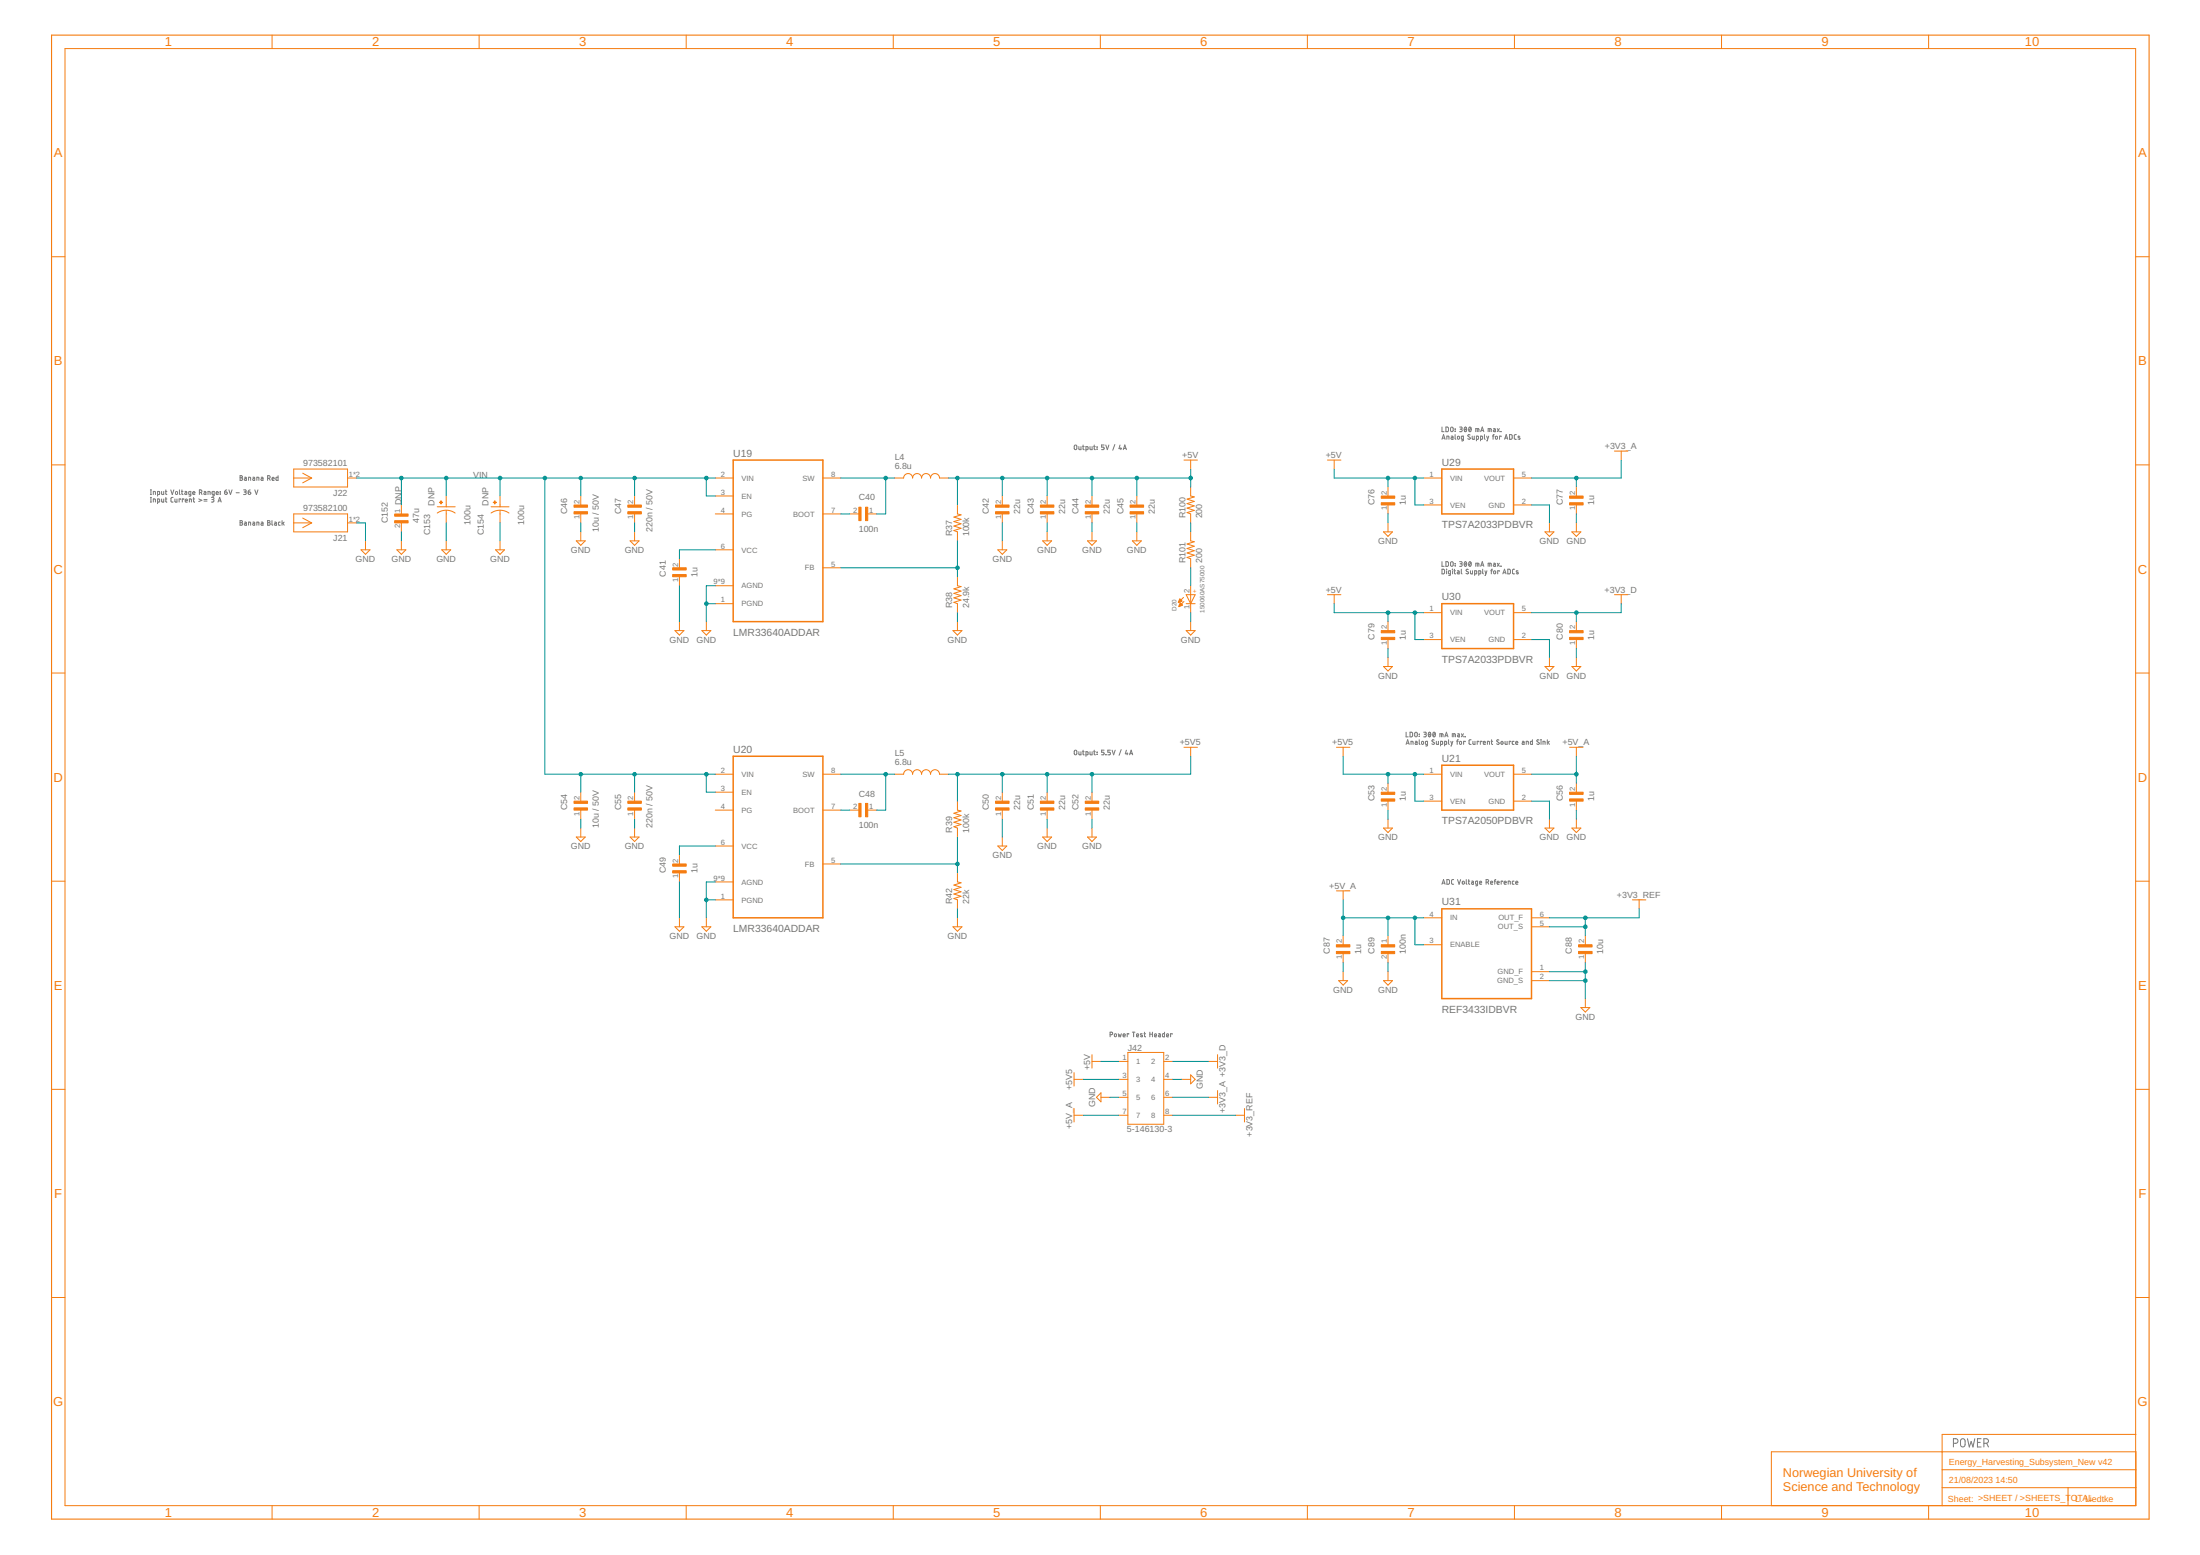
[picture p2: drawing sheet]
<svg xmlns="http://www.w3.org/2000/svg" width="841mm" height="594mm" viewBox="0 0 841 594" stroke-linecap="round" stroke-linejoin="round" font-family="sans-serif">
<g fill="none" stroke="#757575" stroke-width=".38">
<path d="M410.8 170.2h.7l.1 1.1a.5 .5 0 0 1-.4 .5 .5 .5 0 0 1-.5-.5zM412.4 170.6l.1 1 .2 .2h.5v-1.2M413.9 170.6h.5M414 170l.1 1.6 .3 .2M415.1 171.8l.8-.2-.1-1h-.7v1.8M416.7 170.6v.9l.3 .3h.5v-1.2M418.1 170.6h.6M418.3 170v1.5l.4 .3M419.4 170.8h.1M419.4 171.6h.1M422.1 170h-1v.8h.6a.49 .49 0 0 1 .4 .5 .49 .49 0 0 1-.4 .5h-.6M422.7 170l.6 1.8 .6-1.8"/>
<path d="M426.2 169.8l-.8 2.2M428.2 170l-.4 1.4h1M428.5 171v.8M429.4 171.8l.6-1.8 .6 1.8M429.6 171.3h.8M551.2 163.2v1.7h.8M551.2 167.8l.6-1.8 .6 1.8M551.4 167.4h.9M552.7 163.2h.7l.3 .3v.9l-.3 .5h-.7zM553.1 167.8v-1.2l.8 .2v1M554.8 166.6l.7 .3v.9h-.6l-.2-.5 .8-.2M554.8 163.2l.7 .3v.9a.5 .5 0 0 1-.5 .5 .5 .5 0 0 1-.5-.5z"/>
<path d="M556.2 163.9h.1M556.2 164.7h.1M556.3 166v1.5l.3 .3M557.3 166.8h.5l.1 .6a.39 .39 0 0 1-.4 .4 .39 .39 0 0 1-.4-.4zM558 163.2h.6a.4 .4 0 0 1 .4 .4 .4 .4 0 0 1-.4 .4h-.4M558.5 164a.49 .49 0 0 1 .5 .4 .49 .49 0 0 1-.5 .5h-.5M559.4 167.8l-.7-.2 .1-1h.6v1.5l-.7 .3M559.9 163.3l.2-.1a.9 .9 0 0 1 .6 .9 .9 .9 0 0 1-.6 .8l-.4-.9zM560.6 163.6l-.8 .9M561.7 163.3l.1-.1a.89 .89 0 0 1 .6 .9 .89 .89 0 0 1-.6 .8l-.4-.9zM562 166.2a.45 .45 0 0 0-.6-.1 .45 .45 0 0 0-.2 .6l.7 .4a.49 .49 0 0 1-.1 .7 .49 .49 0 0 1-.7-.2M562.3 163.6l-.8 .9"/>
<path d="M562.8 166.6v1l.3 .2h.5v-1.2M564.2 164.9v-1.2l1.1 .1 .1 1.1M564.4 167.8l.8-.2-.1-.9-.7-.1v1.8M564.7 163.7v1.2M566 167.8l.7-.2-.1-.9-.6-.1v1.8M566.1 164.9l.6-1.7 .5 1.7M566.2 164.5h.9M567.5 166v1.5l.3 .3M568.3 166.6l.4 1.2M568.9 164.9v-1.2l1.1 .1 .1 1.1M569.1 166.6l-.8 1.8M569.5 163.7v1.2"/>
<path d="M570.6 166.6h.6M571 163.7l.6 .3v.9h-.5l-.2-.5 .7-.1M571.2 166l-.4 .2v1.6M571.8 166.8h.5l.2 .6a.39 .39 0 0 1-.4 .4 .39 .39 0 0 1-.4-.4zM572.4 163.7l.8 1.2M573.2 163.7l-.8 1.2M573.8 164.8h.1M573.8 166.8v-.2h-.6v1.2M575.2 167.8l.6-1.8 .6 1.8M575.4 167.4h.8M577.1 166l.6 .1 .4 .3v1.1l-.4 .3h-.6zM579.7 166l-.6 .1-.2 .3v1.2l.8 .2"/>
<path d="M581 166.7l-.4-.1-.3 .4 .7 .4 .1 .3h-.8M57.5 188.9h.4M57.5 187.2h.4M57.5 191.8h.4M57.5 190h.4M57.7 187.2v1.7M57.7 190v1.8M58.6 188.9v-1.2l.8 .2v1M58.6 191.8v-1.2l.8 .2v1M60.2 188.9l.8-.1-.1-1-.7-.1v1.8M60.2 191.8l.8-.2-.1-.9-.7-.1v1.8M61.8 187.7v1.1l.3 .1h.5v-1.2"/>
<path d="M61.8 190.6v1l.3 .2h.5v-1.2M63.2 187.7h.6M63.2 190.6h.6M63.4 187.2v1.6l.4 .1M63.4 190v1.6l.4 .2M65.3 187.2l.6 1.7 .6-1.7M66.2 190l-.6 .1-.2 .3v1.2l.8 .2M66.9 190.6v1l.3 .2h.4v-1.2M68.6 187.2v1.6l.3 .1M69.1 190.8v-.2h-.6v1.2M69.4 187.7h.6M69.6 187.2v1.6l.4 .1"/>
<path d="M70.3 190.8v-.2h-.6v1.2M70.7 187.7l.7 .3v.9h-.6l-.1-.5 .7-.1M70.8 191.2h.8a.42 .42 0 0 0-.3-.5 .42 .42 0 0 0-.5 .3l.1 .7 .7 .1M72.4 191.8v-1.2l.7 .2 .1 1M72.9 188.9l-.7-.1 .1-1 .6-.1v1.5l-.1 .3h-.6M73.7 188.3h.8a.42 .42 0 0 0-.3-.5 .42 .42 0 0 0-.5 .4l.1 .6 .7 .1M73.8 190.6h.6M74 190v1.6l.4 .2M76 190.6l1.2 .5-1.2 .5M76.2 188.2h.5a.5 .5 0 0 0 .5-.5 .5 .5 0 0 0-.5-.5h-.5v1.7M76.8 188.2l.4 .7M78 191.4h1.1"/>
<path d="M78 190.8h1.1M78 187.7l.7 .3v.9h-.6l-.1-.5 .7-.1M79.5 188.9v-1.2l.8 .2v1M80.8 190h.6a.4 .4 0 0 1 .4 .4 .4 .4 0 0 1-.4 .4h-.4M81.3 190.8a.49 .49 0 0 1 .5 .5 .49 .49 0 0 1-.5 .5h-.5M81.9 188.9l-.8-.1 .2-1 .6-.1v1.5l-.2 .3h-.5M82.6 188.3h.8a.42 .42 0 0 0-.3-.5 .42 .42 0 0 0-.5 .4l.1 .6 .7 .1M83.4 191.8l.6-1.8 .6 1.8M83.5 191.4h.9M84.1 187.9h.1M84.1 188.7h.1M85.9 188h.6a.5 .5 0 0 1 .4 .5 .5 .5 0 0 1-.6 .4 .5 .5 0 0 1-.4-.5z"/>
<path d="M86.7 187.2l-.5 .1-.3 .7M87.5 187.2l.6 1.7 .6-1.7M90.3 188.3h1.2M91.8 181.7h.5a.4 .4 0 0 1 .4 .4 .4 .4 0 0 1-.4 .4 .49 .49 0 0 1 .5 .5 .49 .49 0 0 1-.5 .5h-.5zM91.8 198.9h.5a.4 .4 0 0 1 .4 .4 .4 .4 0 0 1-.4 .4 .49 .49 0 0 1 .5 .5 .49 .49 0 0 1-.5 .5h-.5zM91.8 182.5h.5M91.8 199.7h.5M93.1 187.2h.6a.4 .4 0 0 1 .4 .4 .4 .4 0 0 1-.4 .4h-.4M93.5 182.3l.7 .3v.9h-.6l-.1-.5 .7-.2M93.5 199.5l.7 .3v.9l-.6-.1-.1-.5 .7-.1M93.6 188a.49 .49 0 0 1 .5 .4 .49 .49 0 0 1-.5 .5h-.5M94.9 188h.6a.49 .49 0 0 1 .4 .5 .49 .49 0 0 1-.6 .4 .49 .49 0 0 1-.4-.5z"/>
<path d="M95 183.5v-1.2l.8 .2v1M95.7 187.2l-.5 .1-.3 .7M96.7 182.3l.7 .3v.9h-.6l-.2-.5 .8-.2M96.7 199.5l.7 .3v.9l-.6-.1-.2-.5 .8-.1M97.4 187.2l.6 1.7 .6-1.7M98.2 183.5v-1.2l.8 .2v1M99.8 182.3l.7 .3v.9h-.6l-.1-.5 .7-.2M99.8 199.5l.7 .3v.9l-.6-.1-.1-.5 .7-.1M102.3 182.7h.5a.5 .5 0 0 0 .5-.5 .5 .5 0 0 0-.5-.5h-.5v1.8M102.3 198.9h.5a.4 .4 0 0 1 .4 .4 .4 .4 0 0 1-.4 .4 .49 .49 0 0 1 .5 .5 .49 .49 0 0 1-.5 .5h-.5zM102.3 199.7h.5M102.9 182.7l.4 .8"/>
<path d="M104 198.9v1.6l.3 .2M104 182.9h.8a.41 .41 0 0 0-.3-.5 .41 .41 0 0 0-.5 .3l.1 .7 .7 .1M105 199.5l.7 .3v.9l-.6-.1-.2-.5 .8-.1M106.3 181.7v1.8h-.6l-.2-1 .8-.2M107.1 199.5l-.7 .3 .1 .8 .6 .1M107.8 198.9v1.8M108.2 199.8l.4 .9M108.6 199.5l-.8 .6M95 200.7v-1.2l.8 .1v1.1M98.2 200.7v-1.2l.8 .1v1.1M551.2 217.5h.7l.3 .3v1.1l-.3 .3h-.7zM551.2 214.6v1.8h.8"/>
<path d="M552.7 214.6h.7l.3 .3v1l-.3 .4-.7 .1zM553.1 217.5h.1M553 218.1v1.1M554.5 219.2l-.8-.1 .2-1h.6v1.4l-.2 .3h-.5M554.7 214.8h.7l.1 1.1a.5 .5 0 0 1-.5 .5 .5 .5 0 0 1-.5-.5zM555.2 217.5h.1M555.3 218.1v1.1M555.8 218.1h.6M556 217.5v1.6l.4 .1M556.2 215.3h.1M556.2 216.1h.1M557.1 218.1l.7 .3v.8h-.6l-.1-.5 .7-.1"/>
<path d="M558 214.6h.6a.4 .4 0 0 1 .4 .4 .4 .4 0 0 1-.4 .4h-.4M558.5 215.4a.49 .49 0 0 1 .5 .5 .49 .49 0 0 1-.5 .5h-.5M558.6 217.5l.1 1.6 .2 .1M559.9 214.7l.2-.1a.9 .9 0 0 1 .6 .9 .9 .9 0 0 1-.6 .8l-.4-.8zM560.6 215l-.8 1M561.3 217.6a.45 .45 0 0 0-.6-.1 .45 .45 0 0 0-.1 .6l.6 .4a.49 .49 0 0 1-.1 .8 .49 .49 0 0 1-.7-.3M561.7 214.7l.1-.1a.89 .89 0 0 1 .6 .9 .89 .89 0 0 1-.6 .8l-.4-.8zM562.1 218.1v1l.3 .1h.5v-1.1M562.3 215l-.8 1M563.7 219.2l.8-.1-.1-1h-.7v1.7M564.2 216.4v-1.2l1.1 .1 .1 1.1M564.7 215.2v1.2"/>
<path d="M565.3 219.2l.8-.1-.2-1h-.6v1.7M566.1 216.4l.6-1.8 .5 1.8M566.2 215.9h.9M566.8 217.5v1.4l.3 .3M567.6 218.1l.4 1.1M568.4 218.1l-.8 1.7M568.9 216.4v-1.2l1.1 .1 .1 1.1M569.5 215.2v1.2M569.9 218.1h.6M570.5 217.5l-.4 .2v1.5M571 215.2l.6 .3v.9l-.5-.1-.2-.5 .7-.1M571.1 218.2h.6l.1 .7a.39 .39 0 0 1-.4 .3 .39 .39 0 0 1-.4-.3z"/>
<path d="M572.4 215.2l.8 1.2M573.2 218.3v-.2h-.6v1.1M573.2 215.2l-.8 1.2M573.8 216.3h.1M574.5 219.2l.6-1.7 .6 1.7M574.7 218.8h.9M576.4 217.5h.7l.3 .3v1.1l-.3 .3h-.7zM579 217.5h-.6l-.2 .4v1.1l.8 .2M580.3 218.2l-.5-.1-.2 .3 .8 .4v.4h-.8M537.5 279.7v1.8h.8M539 279.7l.7 .1 .3 .3v.9l-.3 .5h-.7zM540.9 279.9h.8l.1 1.1a.5 .5 0 0 1-.5 .5 .5 .5 0 0 1-.5-.5z"/>
<path d="M544.3 279.7h.6a.39 .39 0 0 1 .4 .4 .39 .39 0 0 1-.4 .4h-.4M546.2 279.8h.2a.91 .91 0 0 1 .6 .8 .91 .91 0 0 1-.6 .9l-.4-.9zM547.9 279.8h.2a.9 .9 0 0 1 .6 .8 .9 .9 0 0 1-.6 .9l-.4-.9zM410.8 286.8h.7l.1 1.1a.5 .5 0 0 1-.4 .5 .5 .5 0 0 1-.5-.5zM412.4 287.2l.1 1 .2 .2h.5v-1.2M413.9 287.2h.5M414 286.6l.1 1.6 .3 .2M415.1 288.4l.8-.2-.1-1h-.7v1.8M416.7 287.2v.9l.3 .3h.5v-1.2M418.1 287.2h.6M418.3 286.6v1.5l.4 .3M419.4 287.3h.1"/>
<path d="M419.4 288.1h.1M422.1 286.6h-1v.8h.6a.51 .51 0 0 1 .4 .5 .51 .51 0 0 1-.4 .5h-.6M422.7 288.4h.1M424.5 286.6h-1v.8h.6a.51 .51 0 0 1 .4 .5 .51 .51 0 0 1-.4 .5h-.6M425.1 286.6l.6 1.8 .6-1.8M428.6 286.4l-.8 2.2M430.6 286.6l-.4 1.4h1M430.9 287.6v.8M431.8 288.4l.6-1.8 .6 1.8M432 287.9h.9M537.5 284.4l.6-1.8 .6 1.8M537.7 284h.9"/>
<path d="M539.4 284.4v-1.2l.8 .2v1M541 283.2l.7 .3v.9h-.6l-.1-.6 .7-.1M542.5 280.5h.1M542.5 281.3h.1M542.5 282.6v1.5l.3 .3M543.5 283.3l.3-.1a.67 .67 0 0 1 .2 1.2l-.5-.2zM544.8 280.5a.5 .5 0 0 1 .5 .5 .5 .5 0 0 1-.5 .5h-.5M545.7 284.4l-.8-.2 .2-1h.6v1.5l-.7 .3M546.9 280.1l-.8 1M548.3 282.8l-.6-.2-.3 .4 .8 .7a.48 .48 0 0 1-.1 .7 .48 .48 0 0 1-.7-.3M548.6 280.1l-.8 1M549.1 283.2v1l.3 .2h.5v-1.2"/>
<path d="M550.4 281.5v-1.2l1.1 .1 .1 1.1M550.7 284.4l.8-.2-.2-.9-.6-.1v1.8M551.1 280.3v1.2M552.3 284.4l.7-.2-.1-.9-.6-.1v1.8M552.3 281.5l.6-1.8 .6 1.8M552.5 281.1h.9M553.8 282.6v1.6l.3 .2M554.6 283.2l.4 1.2M555.2 281.5v-1.2l1.1 .1 .1 1.1M555.4 283.2l-.8 1.8M555.8 280.3v1.2M556.9 283.2h.6"/>
<path d="M557.3 280.3l.6 .3v.9h-.6l-.1-.5 .7-.2M557.5 282.6l-.4 .2v1.6M558.1 283.3l.3-.1a.67 .67 0 0 1 .1 1.2l-.5-.2zM558.7 280.3l.8 1.2M559.5 280.3l-.8 1.2M560 281.5h.1M560.1 283.4l-.6-.2v1.2M562.4 282.6h-.6l-.2 .4v1.2l.8 .2M563.1 283.2v1l.3 .2h.5v-1.2M565.3 283.4l-.6-.2v1.2M566.5 283.4l-.6-.2v1.2M567.1 283.8h.7a.41 .41 0 0 0-.2-.6 .41 .41 0 0 0-.5 .4v.7l.7 .1"/>
<path d="M568.6 284.4v-1.2l.8 .2v1M570 283.2h.6M570.2 282.6v1.6l.4 .2M573 282.8l-.6-.2-.2 .4 .7 .7a.49 .49 0 0 1 0 .7 .49 .49 0 0 1-.8-.3M573.9 283.3l.3-.1a.66 .66 0 0 1 .4 .5 .66 .66 0 0 1-.3 .7l-.5-.2zM575.4 283.2v1l.2 .2h.5v-1.2M577.6 283.4l-.6-.2v1.2M578.8 283.2l-.7 .3 .1 .8 .6 .1M579.4 283.8h.8a.41 .41 0 0 0-.3-.6 .41 .41 0 0 0-.5 .4l.1 .7 .7 .1M582 283.2l.6 .3v.9h-.6l-.1-.6 .7-.1M583.5 284.4v-1.2l.7 .2 .1 1M585.8 282.6v1.8h-.6l-.2-1 .8-.2"/>
<path d="M588.3 282.8l-.5-.2-.3 .4 .7 .7a.48 .48 0 0 1 0 .7 .48 .48 0 0 1-.7-.3M589 282.6h.1M589.1 283.2v1.2M589.9 284.4v-1.2l.7 .2 .1 1M591.5 282.6v1.8M591.8 283.5l.5 .9M592.3 283.2l-.8 .6M551.2 337.8l.6-1.8 .6 1.8M551.4 337.4h.9M553.1 336l.7 .1 .3 .3v1.1l-.3 .3h-.7zM555.7 336l-.5 .1-.3 .3v1.2l.8 .2M557.2 336l.6 1.8 .6-1.8"/>
<path d="M559.1 336.7l.3-.1a.66 .66 0 0 1 .4 .6 .66 .66 0 0 1-.3 .6l-.5-.2zM560.5 336v1.5l.3 .3M561.3 336.6h.6M561.5 336v1.6l.4 .2M562.6 336.6l.7 .2v1l-.7-.1v-.5l.7-.1M564.9 337.8l-.8-.2 .1-.9 .7-.1v1.5l-.7 .3M565.6 337.2h.8a.41 .41 0 0 0-.3-.6 .41 .41 0 0 0-.5 .4l.1 .7 .7 .1M568.1 337h.5a.5 .5 0 0 0 .5-.5 .5 .5 0 0 0-.5-.5h-.5v1.8M568.7 337l.4 .8M569.8 337.2h.8a.41 .41 0 0 0-.3-.6 .41 .41 0 0 0-.5 .4l.1 .7 .7 .1M571.2 336.6h.6M571.8 336l-.4 .2v1.6"/>
<path d="M572.3 337.2h.8a.41 .41 0 0 0-.3-.6 .41 .41 0 0 0-.5 .4l.1 .7 .7 .1M574.5 336.8l-.6-.2v1.2M575 337.2h.8a.41 .41 0 0 0-.3-.6 .41 .41 0 0 0-.5 .4l.1 .7 .7 .1M576.6 337.8v-1.2l.7 .2 .1 1M578.8 336.6l-.7 .3 .1 .8 .6 .1M579.4 337.2h.8a.42 .42 0 0 0-.2-.6 .42 .42 0 0 0-.6 .4l.1 .7 .7 .1M424.4 395.3h.5a.49 .49 0 0 0 .5-.5 .49 .49 0 0 0-.5-.5h-.5v1.8M427.5 394.9l.3 1.2 .3-.8 .3 .8 .3-1.2M429.3 395.5h.8a.42 .42 0 0 0-.2-.6 .42 .42 0 0 0-.6 .4l.1 .7 .7 .1M431.5 395.1l-.6-.2v1.2M432.9 394.3h1M433.4 394.3v1.8"/>
<path d="M434.5 395.5h.8a.41 .41 0 0 0-.3-.6 .41 .41 0 0 0-.5 .4l.1 .7 .7 .1M436.7 395l-.6-.1-.1 .3 .6 .4 .1 .4h-.7M437.3 394.9h.6M437.5 394.3l.1 1.6 .3 .2M439.6 394.3v1.8M439.6 395.1h1M440.6 394.3v1.8M441.3 395.5h.8a.42 .42 0 0 0-.2-.6 .42 .42 0 0 0-.6 .4l.1 .7 .7 .1M442.9 394.9l.7 .2v1l-.7-.1v-.5l.7-.1M445.2 394.3v1.8h-.6l-.2-1 .8-.2M445.9 395.5h.8a.42 .42 0 0 0-.2-.6 .42 .42 0 0 0-.6 .4l.1 .7 .7 .1M448.1 395.1l-.6-.2v1.2"/>
<path d="M746.8 551.4h.8a.87 .87 0 0 0 .9-.9 .87 .87 0 0 0-.9-.8h-.8v3.1M749.8 549.9a.88 .88 0 0 1 .9-.2 .88 .88 0 0 1 .5 .8v1.4a.88 .88 0 0 1-.9 .9 .88 .88 0 0 1-.8-.9v-1.4zM752.1 549.7l.7 3.1 .7-2.1 .7 2.1 .7-3.1M755.9 551.1h1.1M757.3 549.7h-1.4v3.1h1.4M758.4 551.4h.9a.87 .87 0 0 0 .8-.9 .87 .87 0 0 0-.8-.8h-.9v3.1M759.5 551.4l.7 1.4"/>
<circle cx="67.4" cy="188.4" r=".54"/>
<circle cx="426.3" cy="395.5" r=".54"/>
</g>
<path d="M280.3 175.8h34.3v61.7h-34.3zM551.2 179.2h27.4v17.1h-27.4zM551.2 230.6h27.4v17.2h-27.4zM280.3 288.9h34.3v61.7h-34.3zM551.2 292.4h27.4v17.1h-27.4zM551.2 347.2h34.3v34.3h-34.3z" fill="none" stroke="#f57c10" stroke-width=".57"/>
<g fill="none" stroke="#f57c10" stroke-width=".38">
<path d="M104 13.4v5.2M183.2 13.4v5.2M262.3 13.4v5.2M341.5 13.4v5.2M420.6 13.4v5.2M499.8 13.4v5.2M579 13.4v5.2M658.1 13.4v5.2M737.3 13.4v5.2M19.7 98.1h5.1M816.4 98.1h5.2M19.7 177.6h5.1"/>
<path d="M112.3 179.2h20.6v6.9h-20.6zM452.6 175.8h5.2M455.2 175.8v3.4M507.5 175.8h5.1M510 175.8v3.4M617.2 172.3h5.1M619.8 172.3v3.5M816.4 177.6h5.2M112.3 182.6h6.8M112.3 196.3h20.6v6.9h-20.6zM112.3 199.8h6.8M115.7 197.9l3.4 1.9"/>
<path d="M115.7 180.8l3.4 1.8M119.1 199.8l-3.4 1.8M119.1 182.6l-3.4 1.9M132.9 182.6h3.4M132.9 199.8h3.4M153.4 192.9v3.4M153.4 199.8v3.4M167.2 196a5.9 5.9 0 0 1 6.8 0M167.2 193.6h6.8M170.6 189.5v4.1M170.6 195v4.8M187.7 196a5.9 5.9 0 0 1 6.9 0"/>
<path d="M187.7 193.6h6.9M191.2 189.5v4.1M191.2 195v4.8M222 189.5v3.4M222 196.3v3.5M242.6 189.5v3.4M242.6 196.3v3.5M273.5 182.6h6.8M273.5 196.3h6.8M273.5 189.5h6.8M314.6 182.6h6.8M314.6 196.3h6.8"/>
<path d="M324.9 196.3h3.4M331.7 196.3h3.5M342 182.6h3.4a1.71 1.71 0 0 1 1.8-1.7 1.71 1.71 0 0 1 1.7 1.7 1.71 1.71 0 0 1 1.7-1.7 1.71 1.71 0 0 1 1.7 1.7 1.71 1.71 0 0 1 1.7-1.7 1.71 1.71 0 0 1 1.7 1.7 1.71 1.71 0 0 1 1.7-1.7 1.71 1.71 0 0 1 1.8 1.7h3.4M366 192.9v3.4l1.4 .4-2.7 .8 2.7 .9-2.7 .9 2.7 .8-2.7 .9 2.7 .8-2.7 .9 1.3 .5v3.4M383.2 189.5v3.4M383.2 196.3v3.5M400.3 189.5v3.4M400.3 196.3v3.5M417.4 189.5v3.4M417.4 196.3v3.5M434.6 189.5v3.4M434.6 196.3v3.5"/>
<path d="M455.2 186.1v3.4l1.3 .3-2.7 .9 2.7 .9-2.7 .8 2.7 .9-2.7 .8 2.7 .9-2.7 .8 1.4 .5v3.5M530.6 186.1v3.4M530.6 192.9v3.4M530.6 199.8v3.4M544.3 182.6h6.9M544.3 192.9h6.9M578.6 182.6h6.9M578.6 192.9h6.9M592.3 199.8v3.4M602.6 186.1v3.4M602.6 192.9v3.4M602.6 199.8v3.4"/>
<path d="M138 210.1h3.4l-1.7 1.7zM139.7 206.6v3.5M151.7 210.1h3.5l-1.8 1.7zM153.4 206.6v3.5M168.9 210.1h3.4l-1.7 1.7zM170.6 206.6v3.5M189.4 210.1h3.5l-1.7 1.7zM191.2 206.6v3.5M220.3 206.6h3.4l-1.7 1.7zM222 203.2v3.4M240.9 206.6h3.4l-1.7 1.7zM242.6 203.2v3.4"/>
<path d="M259.7 213.5v3.4M273.5 210.1h6.8M314.6 216.9h6.8M381.4 210.1h3.5l-1.7 1.7zM383.2 206.6v3.5M398.6 206.6h3.4l-1.7 1.7zM400.3 203.2v3.4M415.7 206.6h3.5l-1.8 1.7zM417.4 203.2v3.4M432.9 206.6h3.4l-1.7 1.7zM434.6 203.2v3.4M455.2 203.2v3.4l1.3 .4-2.7 .8 2.7 .9-2.7 .8 2.7 .9-2.7 .9 2.7 .8-2.7 .9 1.4 .5v3.4"/>
<path d="M528.9 203.2h3.4l-1.7 1.7zM590.6 203.2h3.4l-1.7 1.7zM600.9 203.2h3.4l-1.7 1.7zM259.7 220.3v3.5M259.7 237.5v3.4M270 237.5v3.4M273.5 223.8h6.8M273.5 230.6h6.8M366 220.3v3.5l1.4 .3-2.7 .9 2.7 .8-2.7 .9 2.7 .8-2.7 .9 2.7 .9-2.7 .8 1.3 .5v3.5M366 237.5v3.4M452.4 228.2l-1.9 1.9M452.6 229.8l-1.9 1.9"/>
<path d="M453.5 230.6h3.4M453.5 227.2h3.4l-1.7 3.4zM455.2 223.8v10.3M455.2 237.5v3.4M507.5 227.2h5.1M510 227.2v3.4M530.6 237.5v3.4M544.3 234.1h6.9M578.6 234.1h6.9M602.6 237.5v3.4M617.2 227.2h5.1M619.8 227.2v3.4"/>
<path d="M19.7 257.1h5.1M258 240.9h3.5l-1.8 1.7zM268.3 240.9h3.4l-1.7 1.7zM364.3 240.9h3.4l-1.7 1.7zM453.5 240.9h3.4l-1.7 1.7zM528.9 254.6h3.4l-1.7 1.7zM530.6 244.3v3.5M530.6 251.2v3.4M544.3 244.3h6.9M578.6 244.3h6.9M590.6 254.6h3.4l-1.7 1.7zM592.3 251.2v3.4"/>
<path d="M600.9 254.6h3.4l-1.7 1.7zM602.6 244.3v3.5M602.6 251.2v3.4M816.4 257.1h5.2M273.5 295.8h6.8M314.6 295.8h6.8M342 295.8h3.4a1.71 1.71 0 0 1 1.8-1.7 1.71 1.71 0 0 1 1.7 1.7 1.71 1.71 0 0 1 1.7-1.7 1.71 1.71 0 0 1 1.7 1.7 1.71 1.71 0 0 1 1.7-1.7 1.71 1.71 0 0 1 1.7 1.7 1.71 1.71 0 0 1 1.7-1.7 1.71 1.71 0 0 1 1.8 1.7h3.4M452.6 285.5h5.2M455.2 285.5v3.4M510.9 285.5h5.1M513.5 285.5v3.4M530.6 299.2v3.4"/>
<path d="M544.3 295.8h6.9M578.6 295.8h6.9M600 285.5h5.2M602.6 285.5v3.4M602.6 299.2v3.4M220.3 319.8h3.4l-1.7 1.7zM222 302.6v3.5M222 309.5v3.4M222 316.4v3.4M240.9 319.8h3.4l-1.7 1.7zM242.6 302.6v3.5M242.6 309.5v3.4"/>
<path d="M242.6 316.4v3.4M273.5 309.5h6.8M273.5 302.6h6.8M314.6 309.5h6.8M324.9 309.5h3.4M331.7 309.5h3.5M366 306.1v3.4l1.4 .3-2.7 .9 2.7 .9-2.7 .8 2.7 .9-2.7 .8 2.7 .9-2.7 .8 1.3 .6v3.4M383.2 302.6v3.5M383.2 309.5v3.4M383.2 319.8v3.4M398.6 319.8h3.4l-1.7 1.7zM400.3 302.6v3.5"/>
<path d="M400.3 309.5v3.4M400.3 316.4v3.4M415.7 319.8h3.5l-1.8 1.7zM417.4 302.6v3.5M417.4 309.5v3.4M417.4 316.4v3.4M528.9 316.4h3.4l-1.7 1.7zM530.6 306.1v3.4M530.6 312.9v3.5M544.3 306.1h6.9M578.6 306.1h6.9M590.6 316.4h3.4l-1.7 1.7z"/>
<path d="M592.3 312.9v3.5M600.9 316.4h3.4l-1.7 1.7zM602.6 306.1v3.4M602.6 312.9v3.5M19.7 336.7h5.1M259.7 326.6v3.5M259.7 333.5v3.4M273.5 323.2h6.8M273.5 336.9h6.8M314.6 330.1h6.8M366 333.5v3.4l1.4 .4-2.7 .8 2.7 .9-2.7 .9 2.7 .8-2.7 .9 2.7 .8-2.7 .9 1.3 .5v3.4M381.4 323.2h3.5l-1.7 1.7z"/>
<path d="M816.4 336.7h5.2M258 354.1h3.5l-1.8 1.7zM259.7 350.6v3.5M268.3 354.1h3.4l-1.7 1.7zM270 350.6v3.5M273.5 343.8h6.8M364.3 354.1h3.4l-1.7 1.7zM366 350.6v3.5M510.9 340.4h5.1M513.5 340.4v3.4M513.5 357.5v3.4M530.6 357.5v3.4"/>
<path d="M544.3 350.6h6.9M585.5 354.1h6.8M585.5 350.6h6.8M606 357.5v3.4M624 343.8h5.2M626.6 343.8v3.4M511.7 374.6h3.5l-1.7 1.8zM513.5 364.4v3.4M513.5 371.2v3.4M528.9 374.6h3.4l-1.7 1.8zM530.6 364.4v3.4M530.6 371.2v3.4"/>
<path d="M544.3 360.9h6.9M585.5 371.2h6.8M585.5 374.6h6.8M606 364.4v3.4M604.3 384.9h3.5l-1.8 1.8zM606 381.5v3.4M19.7 416.2h5.1M410.6 409.8v5.1M410.6 412.4h3.4M417.4 402.9v5.2M417.4 405.5h3.5M420.9 419.2h3.4"/>
<path d="M420.9 417.5v3.4l-1.7-1.7zM427.7 405.5h3.5M427.7 412.4h3.5M427.7 419.2h3.5M431.2 402.1h13.7v27.4h-13.7zM444.9 405.5h3.4M444.9 412.4h3.4M444.9 419.2h3.4M451.7 412.4h3.5M455.2 410.7l1.7 1.7-1.7 1.7zM462 405.5h3.5M462 419.2h3.5"/>
<path d="M465.5 402.9v5.2M465.5 416.6v5.2M816.4 416.2h5.2M410.6 423.5v5.1M410.6 426.1h3.4M427.7 426.1h3.5M444.9 426.1h3.4M472.3 426.1h3.4M475.7 423.5v5.1M19.7 495.7h5.1M816.4 495.7h5.2M816.5 548h-74.1v27.2"/>
<path d="M104 575.2v5.2M183.2 575.2v5.2M262.3 575.2v5.2M341.5 575.2v5.2M420.6 575.2v5.2M499.8 575.2v5.2M579 575.2v5.2M658.1 575.2v5.2M677.2 575.2v-20.5h139.3v20.5h-791.7v-556.6h791.6v556.6M737.3 575.2v5.2M742.4 568.4h74.1M742.4 561.5h74.1"/>
<path d="M790.6 568.4v6.8"/>
</g>
<g fill="#f57c10" stroke="#f57c10" stroke-width=".38">
<path d="M328.3 193.8h.9v5.1h-.9z"/>
<path d="M330.9 193.8h.8v5.1h-.8z"/>
<path d="M257.2 219.5h5.1v.8h-5.1z"/>
<path d="M257.2 216.9h5.1v.9h-5.1z"/>
<path d="M380.6 195.5h5.1v.8h-5.1z"/>
<path d="M380.6 192.9h5.1v.9h-5.1z"/>
<path d="M397.7 195.5h5.2v.8h-5.2z"/>
<path d="M397.7 192.9h5.2v.9h-5.2z"/>
<path d="M414.9 195.5h5.1v.8h-5.1z"/>
<path d="M414.9 192.9h5.1v.9h-5.1z"/>
<path d="M432 195.5h5.2v.8h-5.2z"/>
<path d="M432 192.9h5.2v.9h-5.2z"/>
<path d="M219.4 195.5h5.2v.8h-5.2z"/>
<path d="M219.4 192.9h5.2v.9h-5.2z"/>
<path d="M240 195.5h5.2v.8h-5.2z"/>
<path d="M240 192.9h5.2v.9h-5.2z"/>
<path d="M328.3 306.9h.9v5.2h-.9z"/>
<path d="M330.9 306.9h.8v5.2h-.8z"/>
<path d="M257.2 332.7h5.1v.8h-5.1z"/>
<path d="M257.2 330.1h5.1v.8h-5.1z"/>
<path d="M380.6 308.7h5.1v.8h-5.1z"/>
<path d="M380.6 306.1h5.1v.8h-5.1z"/>
<path d="M397.7 308.7h5.2v.8h-5.2z"/>
<path d="M397.7 306.1h5.2v.8h-5.2z"/>
<path d="M414.9 308.7h5.1v.8h-5.1z"/>
<path d="M414.9 306.1h5.1v.8h-5.1z"/>
<path d="M219.4 308.7h5.2v.8h-5.2z"/>
<path d="M219.4 306.1h5.2v.8h-5.2z"/>
<path d="M240 308.7h5.2v.8h-5.2z"/>
<path d="M240 306.1h5.2v.8h-5.2z"/>
<path d="M528 305.2h5.2v.9h-5.2z"/>
<path d="M528 302.6h5.2v.9h-5.2z"/>
<path d="M600 305.2h5.2v.9h-5.2z"/>
<path d="M600 302.6h5.2v.9h-5.2z"/>
<path d="M528 192.1h5.2v.8h-5.2z"/>
<path d="M528 189.5h5.2v.9h-5.2z"/>
<path d="M600 192.1h5.2v.8h-5.2z"/>
<path d="M600 189.5h5.2v.9h-5.2z"/>
<path d="M528 243.5h5.2v.8h-5.2z"/>
<path d="M528 240.9h5.2v.9h-5.2z"/>
<path d="M600 243.5h5.2v.8h-5.2z"/>
<path d="M600 240.9h5.2v.9h-5.2z"/>
<path d="M510.9 363.5h5.1v.8h-5.1z"/>
<path d="M510.9 360.9h5.1v.9h-5.1z"/>
<path d="M603.5 363.5h5.1v.8h-5.1z"/>
<path d="M603.5 360.9h5.1v.9h-5.1z"/>
<path d="M528 363.5h5.2v.8h-5.2z"/>
<path d="M528 360.9h5.2v.9h-5.2z"/>
<path d="M150.9 198.9h5.1v.9h-5.1z"/>
<path d="M150.9 196.4h5.1v.8h-5.1z"/>
<path d="M168.5 191.3l.2 1.2z"/>
<path d="M168 191.9l1.2 .1z"/>
<path d="M189.1 191.3l.2 1.2z"/>
<path d="M188.6 191.9l1.2 .1z"/>
</g>
<path d="M19.7 13.4h801.9v567h-801.9z" fill="none" stroke="#f57c10" stroke-width=".42"/>
<g fill="#f57c10" stroke="#f57c10" stroke-width=".38">
<path d="M451 228.7l.9 .9-1.4 .6z" fill-rule="evenodd"/>
<path d="M451.2 230.3l.9 .9-1.4 .6z" fill-rule="evenodd"/>
</g>
<g fill="none" stroke="#009292" stroke-width=".38">
<path d="M455.2 179.2v6.9M510 179.2v3.4h34.3M619.8 175.8v6.8h-34.3M136.3 199.8h3.4v6.8M136.3 182.6h137.2M153.4 182.6v10.3M170.6 182.6v6.9M170.6 199.8v6.8M191.2 182.6v6.9M191.2 199.8v6.8M208.3 182.6v113.2h65.2M222 182.6v6.9"/>
<path d="M222 199.8v3.4M242.6 182.6v6.9M242.6 199.8v3.4M270 182.6v6.9h3.5M321.4 182.6h20.6M321.4 196.3h3.5M338.6 182.6v13.7h-3.4M362.6 182.6h92.6M366 182.6v10.3M383.2 182.6v6.9M383.2 199.8v6.8M400.3 182.6v6.9"/>
<path d="M400.3 199.8v3.4M417.4 182.6v6.9M417.4 199.8v3.4M434.6 182.6v6.9M434.6 199.8v3.4M455.2 199.8v3.4M530.6 182.6v3.5M530.6 196.3v3.5M540.9 182.6v10.3h3.4M585.5 192.9h6.8v6.9M602.6 182.6v3.5M602.6 196.3v3.5"/>
<path d="M153.4 203.2v3.4M273.5 210.1h-13.8v3.4M321.4 216.9h44.6M366 206.6v13.7M455.2 216.9v6.9M259.7 223.8v13.7M270 230.6h3.5M273.5 223.8h-3.5v13.7M366 234.1v3.4M455.2 234.1v3.4M510 230.6v3.5h34.3M530.6 234.1v3.4"/>
<path d="M540.9 234.1v10.2h3.4M602.6 234.1v3.4M619.8 230.6v3.5h-34.3M530.6 247.8v3.4M585.5 244.3h6.8v6.9M602.6 247.8v3.4M222 295.8v6.8M242.6 295.8v6.8M270 295.8v6.8h3.5M321.4 295.8h20.6M338.6 295.8v13.7h-3.4M366 295.8v10.3"/>
<path d="M383.2 295.8v6.8M400.3 295.8v6.8M417.4 295.8v6.8M455.2 288.9v6.9h-92.6M513.5 288.9v6.9h30.8M530.6 295.8v3.4M540.9 295.8v10.3h3.4M585.5 295.8h17.1M602.6 288.9v10.3M222 312.9v3.5M242.6 312.9v3.5M321.4 309.5h3.5"/>
<path d="M366 319.8v13.7M383.2 312.9v6.9M400.3 312.9v3.5M417.4 312.9v3.5M530.6 309.5v3.4M585.5 306.1h6.8v6.8M602.6 309.5v3.4M259.7 336.9v13.7M273.5 336.9h-3.5v13.7M273.5 323.2h-13.8v3.4M321.4 330.1h44.6M270 343.8h3.5"/>
<path d="M366 347.2v3.4M513.5 343.8v13.7M513.5 350.6h30.8M530.6 350.6v6.9M540.9 350.6v10.3h3.4M592.3 354.1h13.7M606 350.6v6.9M626.6 347.2v3.4h-34.3M513.5 367.8v3.4M530.6 367.8v3.4M592.3 371.2h13.7M592.3 374.6h13.7"/>
<path d="M606 367.8v13.7M414 412.4h13.7M420.9 405.5h6.8M424.3 419.2h3.4M448.3 412.4h3.4M448.3 419.2h13.7M448.3 405.5h13.7M414 426.1h13.7M448.3 426.1h24"/>
</g>
<g fill="#009292" stroke="#009292" stroke-width=".38">
<circle cx="270" cy="230.6" r=".68"/>
<circle cx="270" cy="343.8" r=".68"/>
<circle cx="606" cy="374.7" r=".68"/>
<circle cx="606" cy="371.2" r=".68"/>
<circle cx="270" cy="295.8" r=".68"/>
<circle cx="242.6" cy="295.8" r=".68"/>
<circle cx="222" cy="295.8" r=".68"/>
<circle cx="208.3" cy="182.6" r=".68"/>
<circle cx="270" cy="182.6" r=".68"/>
<circle cx="242.6" cy="182.6" r=".68"/>
<circle cx="222" cy="182.6" r=".68"/>
<circle cx="153.4" cy="182.6" r=".68"/>
<circle cx="170.6" cy="182.6" r=".68"/>
<circle cx="191.2" cy="182.6" r=".68"/>
<circle cx="366" cy="182.6" r=".68"/>
<circle cx="383.2" cy="182.6" r=".68"/>
<circle cx="400.3" cy="182.6" r=".68"/>
<circle cx="417.4" cy="182.6" r=".68"/>
<circle cx="434.6" cy="182.6" r=".68"/>
<circle cx="455.2" cy="182.6" r=".68"/>
<circle cx="540.9" cy="182.6" r=".68"/>
<circle cx="530.6" cy="182.6" r=".68"/>
<circle cx="540.9" cy="234.1" r=".68"/>
<circle cx="530.6" cy="234.1" r=".68"/>
<circle cx="602.6" cy="234.1" r=".68"/>
<circle cx="338.6" cy="182.6" r=".68"/>
<circle cx="366" cy="216.9" r=".68"/>
<circle cx="338.6" cy="295.8" r=".68"/>
<circle cx="366" cy="330.1" r=".68"/>
<circle cx="366" cy="295.8" r=".68"/>
<circle cx="383.2" cy="295.8" r=".68"/>
<circle cx="400.3" cy="295.8" r=".68"/>
<circle cx="417.4" cy="295.8" r=".68"/>
<circle cx="540.9" cy="295.8" r=".68"/>
<circle cx="530.6" cy="295.8" r=".68"/>
<circle cx="602.6" cy="295.8" r=".68"/>
<circle cx="513.5" cy="350.6" r=".68"/>
<circle cx="540.9" cy="350.6" r=".68"/>
<circle cx="530.6" cy="350.6" r=".68"/>
<circle cx="602.6" cy="182.6" r=".68"/>
<circle cx="606" cy="354.1" r=".68"/>
<circle cx="606" cy="350.6" r=".68"/>
</g>
<g font-size="5" fill="#f57c10">
<text x="63.1" y="17.7">1</text>
<text x="142.2" y="17.7">2</text>
<text x="221.4" y="17.7">3</text>
<text x="300.5" y="17.7">4</text>
<text x="379.7" y="17.7">5</text>
<text x="458.8" y="17.7">6</text>
<text x="538" y="17.7">7</text>
<text x="617.2" y="17.7">8</text>
<text x="696.3" y="17.7">9</text>
<text x="774.1" y="17.7">10</text>
<text x="20.6" y="60.1">A</text>
<text x="817.4" y="60.1">A</text>
<text x="20.6" y="139.6">B</text>
<text x="817.4" y="139.6">B</text>
<text x="20.5" y="219.1">C</text>
<text x="817.2" y="219.1">C</text>
<text x="20.5" y="298.6">D</text>
<text x="817.2" y="298.6">D</text>
<text x="20.6" y="378.2">E</text>
<text x="817.4" y="378.2">E</text>
<text x="20.8" y="457.7">F</text>
<text x="817.5" y="457.7">F</text>
<text x="20.4" y="537.2">G</text>
<text x="817.1" y="537.2">G</text>
<text x="63.1" y="579.6">1</text>
<text x="142.2" y="579.6">2</text>
<text x="221.4" y="579.6">3</text>
<text x="300.5" y="579.6">4</text>
<text x="379.7" y="579.6">5</text>
<text x="458.8" y="579.6">6</text>
<text x="538" y="579.6">7</text>
<text x="617.2" y="579.6">8</text>
<text x="696.3" y="579.6">9</text>
<text x="774.1" y="579.6">10</text>
</g>
<g font-size="4.8" fill="#f57c10">
<text x="681.6" y="564.4">Norwegian University of</text>
<text x="681.6" y="569.5">Science and Technology</text>
</g>
<g font-size="4" fill="#757575">
<text x="280.3" y="174.4">U19</text>
<text x="551.2" y="177.9">U29</text>
<text x="551.2" y="201.7">TPS7A2033PDBVR</text>
<text x="551.2" y="229.3">U30</text>
<text x="280.3" y="242.9">LMR33640ADDAR</text>
<text x="551.2" y="253.2">TPS7A2033PDBVR</text>
<text x="280.3" y="287.6">U20</text>
<text x="551.2" y="291">U21</text>
<text x="551.2" y="314.9">TPS7A2050PDBVR</text>
<text x="551.2" y="345.9">U31</text>
<text x="280.3" y="356">LMR33640ADDAR</text>
<text x="551.2" y="386.9">REF3433IDBVR</text>
</g>
<g font-size="3.4" fill="#757575">
<text x="613.5" y="171.7">+3V3_A</text>
<text x="115.9" y="178.2">973582101</text>
<text x="342" y="179.2">6.8u</text>
<text x="342" y="175.8">L4</text>
<text x="452" y="175.1">+5V</text>
<text x="506.8" y="175.1">+5V</text>
<text x="180.9" y="182.6">VIN</text>
<text x="127.4" y="189.5">J22</text>
<text x="328.3" y="191.2">C40</text>
<text x="115.9" y="195.3">973582100</text>
<text x="153.4" y="192.9" transform="rotate(-90 153.4 192.9)">DNP</text>
<text x="166.1" y="193.2" transform="rotate(-90 166.1 193.2)">DNP</text>
<text x="186.7" y="193.2" transform="rotate(-90 186.7 193.2)">DNP</text>
<text x="216.9" y="196.3" transform="rotate(-90 216.9 196.3)">C46</text>
<text x="237.4" y="196.3" transform="rotate(-90 237.4 196.3)">C47</text>
<text x="378" y="196.3" transform="rotate(-90 378 196.3)">C42</text>
<text x="390" y="196.3" transform="rotate(-90 390 196.3)">22u</text>
<text x="395.2" y="196.3" transform="rotate(-90 395.2 196.3)">C43</text>
<text x="407.2" y="196.3" transform="rotate(-90 407.2 196.3)">22u</text>
<text x="412.3" y="196.3" transform="rotate(-90 412.3 196.3)">C44</text>
<text x="424.3" y="196.3" transform="rotate(-90 424.3 196.3)">22u</text>
<text x="429.5" y="196.3" transform="rotate(-90 429.5 196.3)">C45</text>
<text x="441.5" y="196.3" transform="rotate(-90 441.5 196.3)">22u</text>
<text x="525.5" y="192.9" transform="rotate(-90 525.5 192.9)">C76</text>
<text x="537.5" y="192.9" transform="rotate(-90 537.5 192.9)">1u</text>
<text x="597.5" y="192.9" transform="rotate(-90 597.5 192.9)">C77</text>
<text x="609.5" y="192.9" transform="rotate(-90 609.5 192.9)">1u</text>
<text x="148.3" y="199.8" transform="rotate(-90 148.3 199.8)">C152</text>
<text x="160.3" y="199.8" transform="rotate(-90 160.3 199.8)">47u</text>
<text x="179.8" y="200.5" transform="rotate(-90 179.8 200.5)">100u</text>
<text x="200.4" y="200.5" transform="rotate(-90 200.4 200.5)">100u</text>
<text x="228.9" y="203.2" transform="rotate(-90 228.9 203.2)">10u / 50V</text>
<text x="249.5" y="203.2" transform="rotate(-90 249.5 203.2)">220n / 50V</text>
<text x="328.3" y="203.2">100n</text>
<text x="453.1" y="198.1" transform="rotate(-90 453.1 198.1)">R100</text>
<text x="459.6" y="198.1" transform="rotate(-90 459.6 198.1)">200</text>
<text x="127.4" y="206.6">J21</text>
<text x="164.4" y="204.5" transform="rotate(-90 164.4 204.5)">C153</text>
<text x="185" y="204.5" transform="rotate(-90 185 204.5)">C154</text>
<text x="364" y="204.9" transform="rotate(-90 364 204.9)">R37</text>
<text x="370.5" y="204.9" transform="rotate(-90 370.5 204.9)">100k</text>
<text x="526.8" y="207.8">GND</text>
<text x="588.6" y="207.8">GND</text>
<text x="598.8" y="207.8">GND</text>
<text x="135.9" y="214.7">GND</text>
<text x="149.7" y="214.7">GND</text>
<text x="166.8" y="214.7">GND</text>
<text x="187.4" y="214.7">GND</text>
<text x="218.2" y="211.2">GND</text>
<text x="238.8" y="211.2">GND</text>
<text x="379.4" y="214.7">GND</text>
<text x="396.5" y="211.2">GND</text>
<text x="413.7" y="211.2">GND</text>
<text x="430.8" y="211.2">GND</text>
<text x="453.1" y="215.2" transform="rotate(-90 453.1 215.2)">R101</text>
<text x="459.6" y="215.2" transform="rotate(-90 459.6 215.2)">200</text>
<text x="254.6" y="220.3" transform="rotate(-90 254.6 220.3)">C41</text>
<text x="266.6" y="220.3" transform="rotate(-90 266.6 220.3)">1u</text>
<text x="506.8" y="226.5">+5V</text>
<text x="613.4" y="226.5">+3V3_D</text>
<text x="364" y="232.4" transform="rotate(-90 364 232.4)">R38</text>
<text x="370.5" y="232.4" transform="rotate(-90 370.5 232.4)">24.9k</text>
<text x="256" y="245.5">GND</text>
<text x="266.2" y="245.5">GND</text>
<text x="362.3" y="245.5">GND</text>
<text x="451.4" y="245.5">GND</text>
<text x="525.5" y="244.4" transform="rotate(-90 525.5 244.4)">C79</text>
<text x="537.5" y="244.4" transform="rotate(-90 537.5 244.4)">1u</text>
<text x="597.5" y="244.4" transform="rotate(-90 597.5 244.4)">C80</text>
<text x="609.5" y="244.4" transform="rotate(-90 609.5 244.4)">1u</text>
<text x="526.8" y="259.3">GND</text>
<text x="588.6" y="259.3">GND</text>
<text x="598.8" y="259.3">GND</text>
<text x="451" y="284.8">+5V5</text>
<text x="509.3" y="284.8">+5V5</text>
<text x="597.3" y="284.8">+5V_A</text>
<text x="342" y="292.4">6.8u</text>
<text x="342" y="288.9">L5</text>
<text x="328.3" y="304.4">C48</text>
<text x="216.9" y="309.5" transform="rotate(-90 216.9 309.5)">C54</text>
<text x="237.4" y="309.5" transform="rotate(-90 237.4 309.5)">C55</text>
<text x="378" y="309.5" transform="rotate(-90 378 309.5)">C50</text>
<text x="390" y="309.5" transform="rotate(-90 390 309.5)">22u</text>
<text x="395.2" y="309.5" transform="rotate(-90 395.2 309.5)">C51</text>
<text x="407.2" y="309.5" transform="rotate(-90 407.2 309.5)">22u</text>
<text x="412.3" y="309.5" transform="rotate(-90 412.3 309.5)">C52</text>
<text x="424.3" y="309.5" transform="rotate(-90 424.3 309.5)">22u</text>
<text x="525.5" y="306.1" transform="rotate(-90 525.5 306.1)">C53</text>
<text x="537.5" y="306.1" transform="rotate(-90 537.5 306.1)">1u</text>
<text x="597.5" y="306.1" transform="rotate(-90 597.5 306.1)">C56</text>
<text x="609.5" y="306.1" transform="rotate(-90 609.5 306.1)">1u</text>
<text x="228.9" y="316.4" transform="rotate(-90 228.9 316.4)">10u / 50V</text>
<text x="249.5" y="316.4" transform="rotate(-90 249.5 316.4)">220n / 50V</text>
<text x="328.3" y="316.4">100n</text>
<text x="364" y="318.1" transform="rotate(-90 364 318.1)">R39</text>
<text x="370.5" y="318.1" transform="rotate(-90 370.5 318.1)">100k</text>
<text x="526.8" y="321">GND</text>
<text x="588.6" y="321">GND</text>
<text x="598.8" y="321">GND</text>
<text x="218.2" y="324.4">GND</text>
<text x="238.8" y="324.4">GND</text>
<text x="379.4" y="327.8">GND</text>
<text x="396.5" y="324.4">GND</text>
<text x="413.7" y="324.4">GND</text>
<text x="254.6" y="333.5" transform="rotate(-90 254.6 333.5)">C49</text>
<text x="266.6" y="333.5" transform="rotate(-90 266.6 333.5)">1u</text>
<text x="508.2" y="339.7">+5V_A</text>
<text x="364" y="345.5" transform="rotate(-90 364 345.5)">R42</text>
<text x="370.5" y="345.5" transform="rotate(-90 370.5 345.5)">22k</text>
<text x="618.1" y="343.1">+3V3_REF</text>
<text x="256" y="358.7">GND</text>
<text x="266.2" y="358.7">GND</text>
<text x="362.3" y="358.7">GND</text>
<text x="508.3" y="364.4" transform="rotate(-90 508.3 364.4)">C87</text>
<text x="520.3" y="364.4" transform="rotate(-90 520.3 364.4)">1u</text>
<text x="525.5" y="364.4" transform="rotate(-90 525.5 364.4)">C89</text>
<text x="537.5" y="364.4" transform="rotate(-90 537.5 364.4)">100n</text>
<text x="600.9" y="364.4" transform="rotate(-90 600.9 364.4)">C88</text>
<text x="612.9" y="364.4" transform="rotate(-90 612.9 364.4)">10u</text>
<text x="509.7" y="379.3">GND</text>
<text x="526.8" y="379.3">GND</text>
<text x="602.3" y="389.5">GND</text>
<text x="431.2" y="401.4">J42</text>
<text x="416.8" y="408.7" transform="rotate(-90 416.8 408.7)">+5V</text>
<text x="409.9" y="416.5" transform="rotate(-90 409.9 416.5)">+5V5</text>
<text x="459.8" y="416.1" transform="rotate(-90 459.8 416.1)">GND</text>
<text x="418.7" y="423" transform="rotate(-90 418.7 423)">GND</text>
<text x="468.5" y="425.1" transform="rotate(-90 468.5 425.1)">+3V3_A +3V3_D</text>
<text x="409.9" y="431.4" transform="rotate(-90 409.9 431.4)">+5V_A</text>
<text x="430.8" y="432.6">5-146130-3</text>
<text x="478.8" y="434.2" transform="rotate(-90 478.8 434.2)">+3V3_REF</text>
</g>
<g font-size="3.4" fill="#f57c10">
<text x="745" y="559.8">Energy_Harvesting_Subsystem_New v42</text>
<text x="745" y="566.7">21/08/2023</text>
<text x="762.9" y="566.7">14:50</text>
<text x="744.7" y="573.7">Sheet: &gt;SHEET / &gt;SHEETS_TOLT.ALLiedtke</text>
</g>
<g font-size="2.9" fill="#757575">
<text x="133.3" y="182.2">1*2</text>
<text x="275.5" y="182.2">2</text>
<text x="283.5" y="183.7">VIN</text>
<text x="306.8" y="183.7">SW</text>
<text x="317.7" y="182.2">8</text>
<text x="546.4" y="182.2">1</text>
<text x="554.3" y="183.7">VIN</text>
<text x="567.4" y="183.7">VOUT</text>
<text x="581.8" y="182.2">5</text>
<text x="275.5" y="189">3</text>
<text x="283.5" y="190.5">EN</text>
<text x="530.1" y="189" transform="rotate(-90 530.1 189)">2</text>
<text x="602.1" y="189" transform="rotate(-90 602.1 189)">2</text>
<text x="153" y="195.9" transform="rotate(-90 153 195.9)">1</text>
<text x="221.5" y="192.4" transform="rotate(-90 221.5 192.4)">2</text>
<text x="242.1" y="192.4" transform="rotate(-90 242.1 192.4)">2</text>
<text x="275.5" y="195.9">4</text>
<text x="283.5" y="197.4">PG</text>
<text x="303.2" y="197.4">BOOT</text>
<text x="317.7" y="195.9">7</text>
<text x="326.2" y="195.9">2</text>
<text x="332.2" y="195.9">1</text>
<text x="382.7" y="192.4" transform="rotate(-90 382.7 192.4)">2</text>
<text x="399.8" y="192.4" transform="rotate(-90 399.8 192.4)">2</text>
<text x="417" y="192.4" transform="rotate(-90 417 192.4)">2</text>
<text x="434.1" y="192.4" transform="rotate(-90 434.1 192.4)">2</text>
<text x="530.1" y="195" transform="rotate(-90 530.1 195)">1</text>
<text x="546.4" y="192.4">3</text>
<text x="554.3" y="193.9">VEN</text>
<text x="569" y="193.9">GND</text>
<text x="581.8" y="192.4">2</text>
<text x="602.1" y="195" transform="rotate(-90 602.1 195)">1</text>
<text x="133.3" y="199.3">1*2</text>
<text x="153" y="201.9" transform="rotate(-90 153 201.9)">2</text>
<text x="221.5" y="198.4" transform="rotate(-90 221.5 198.4)">1</text>
<text x="242.1" y="198.4" transform="rotate(-90 242.1 198.4)">1</text>
<text x="382.7" y="198.4" transform="rotate(-90 382.7 198.4)">1</text>
<text x="399.8" y="198.4" transform="rotate(-90 399.8 198.4)">1</text>
<text x="417" y="198.4" transform="rotate(-90 417 198.4)">1</text>
<text x="434.1" y="198.4" transform="rotate(-90 434.1 198.4)">1</text>
<text x="275.5" y="209.6">6</text>
<text x="283.5" y="211.1">VCC</text>
<text x="259.2" y="216.4" transform="rotate(-90 259.2 216.4)">2</text>
<text x="307.7" y="217.9">FB</text>
<text x="317.7" y="216.4">5</text>
<text x="259.2" y="222.4" transform="rotate(-90 259.2 222.4)">1</text>
<text x="272.8" y="223.3">9*9</text>
<text x="283.5" y="224.8">AGND</text>
<text x="454.7" y="226.7" transform="rotate(-90 454.7 226.7)">2</text>
<text x="275.5" y="230.2">1</text>
<text x="283.5" y="231.7">PGND</text>
<text x="454.7" y="232.7" transform="rotate(-90 454.7 232.7)">1</text>
<text x="546.4" y="233.6">1</text>
<text x="581.8" y="233.6">5</text>
<text x="554.3" y="235.1">VIN</text>
<text x="567.4" y="235.1">VOUT</text>
<text x="530.1" y="240.4" transform="rotate(-90 530.1 240.4)">2</text>
<text x="546.4" y="243.9">3</text>
<text x="554.3" y="245.4">VEN</text>
<text x="569" y="245.4">GND</text>
<text x="581.8" y="243.9">2</text>
<text x="602.1" y="240.4" transform="rotate(-90 602.1 240.4)">2</text>
<text x="530.1" y="246.4" transform="rotate(-90 530.1 246.4)">1</text>
<text x="602.1" y="246.4" transform="rotate(-90 602.1 246.4)">1</text>
<text x="275.5" y="295.3">2</text>
<text x="283.5" y="296.8">VIN</text>
<text x="306.8" y="296.8">SW</text>
<text x="317.7" y="295.3">8</text>
<text x="546.4" y="295.3">1</text>
<text x="554.3" y="296.8">VIN</text>
<text x="567.4" y="296.8">VOUT</text>
<text x="581.8" y="295.3">5</text>
<text x="221.5" y="305.6" transform="rotate(-90 221.5 305.6)">2</text>
<text x="242.1" y="305.6" transform="rotate(-90 242.1 305.6)">2</text>
<text x="275.5" y="302.2">3</text>
<text x="283.5" y="303.7">EN</text>
<text x="382.7" y="305.6" transform="rotate(-90 382.7 305.6)">2</text>
<text x="399.8" y="305.6" transform="rotate(-90 399.8 305.6)">2</text>
<text x="417" y="305.6" transform="rotate(-90 417 305.6)">2</text>
<text x="530.1" y="302.2" transform="rotate(-90 530.1 302.2)">2</text>
<text x="546.4" y="305.6">3</text>
<text x="581.8" y="305.6">2</text>
<text x="602.1" y="302.2" transform="rotate(-90 602.1 302.2)">2</text>
<text x="221.5" y="311.6" transform="rotate(-90 221.5 311.6)">1</text>
<text x="242.1" y="311.6" transform="rotate(-90 242.1 311.6)">1</text>
<text x="275.5" y="309">4</text>
<text x="283.5" y="310.5">PG</text>
<text x="303.2" y="310.5">BOOT</text>
<text x="317.7" y="309">7</text>
<text x="326.2" y="309">2</text>
<text x="332.2" y="309">1</text>
<text x="382.7" y="311.6" transform="rotate(-90 382.7 311.6)">1</text>
<text x="399.8" y="311.6" transform="rotate(-90 399.8 311.6)">1</text>
<text x="417" y="311.6" transform="rotate(-90 417 311.6)">1</text>
<text x="530.1" y="308.2" transform="rotate(-90 530.1 308.2)">1</text>
<text x="554.3" y="307.1">VEN</text>
<text x="569" y="307.1">GND</text>
<text x="602.1" y="308.2" transform="rotate(-90 602.1 308.2)">1</text>
<text x="275.5" y="322.7">6</text>
<text x="259.2" y="329.6" transform="rotate(-90 259.2 329.6)">2</text>
<text x="283.5" y="324.2">VCC</text>
<text x="317.7" y="329.6">5</text>
<text x="259.2" y="335.6" transform="rotate(-90 259.2 335.6)">1</text>
<text x="307.7" y="331.1">FB</text>
<text x="272.8" y="336.4">9*9</text>
<text x="283.5" y="338">AGND</text>
<text x="275.5" y="343.3">1</text>
<text x="283.5" y="344.8">PGND</text>
<text x="546.4" y="350.2">4</text>
<text x="554.3" y="351.7">IN</text>
<text x="572.8" y="351.7">OUT_F</text>
<text x="588.6" y="350.2">6</text>
<text x="588.6" y="353.6">5</text>
<text x="572.6" y="355.1">OUT_S</text>
<text x="513" y="360.4" transform="rotate(-90 513 360.4)">2</text>
<text x="530.1" y="360.4" transform="rotate(-90 530.1 360.4)">1</text>
<text x="546.4" y="360.4">3</text>
<text x="554.3" y="362">ENABLE</text>
<text x="605.6" y="360.4" transform="rotate(-90 605.6 360.4)">2</text>
<text x="513" y="366.4" transform="rotate(-90 513 366.4)">1</text>
<text x="530.1" y="366.4" transform="rotate(-90 530.1 366.4)">2</text>
<text x="588.6" y="370.7">1</text>
<text x="605.6" y="366.4" transform="rotate(-90 605.6 366.4)">1</text>
<text x="572.3" y="375.7">GND_S</text>
<text x="572.5" y="372.2">GND_F</text>
<text x="588.6" y="374.2">2</text>
<text x="429.1" y="405">1</text>
<text x="434.3" y="406.5">1</text>
<text x="440.1" y="406.5">2</text>
<text x="445.4" y="405">2</text>
<text x="429.1" y="411.9">3</text>
<text x="434.3" y="413.4">3</text>
<text x="440.1" y="413.4">4</text>
<text x="445.4" y="411.9">4</text>
<text x="429.1" y="418.7">5</text>
<text x="445.4" y="418.7">6</text>
<text x="429.1" y="425.6">7</text>
<text x="434.3" y="420.2">5</text>
<text x="440.1" y="420.2">6</text>
<text x="445.4" y="425.6">8</text>
<text x="434.3" y="427.1">7</text>
<text x="440.1" y="427.1">8</text>
</g>
<text font-size="2.4" fill="#f57c10" x="457.5" y="226.5" transform="rotate(-90 457.5 226.5)">+</text>
<g font-size="2.4" fill="#757575">
<text x="449.8" y="233.3" transform="rotate(-90 449.8 233.3)">D20</text>
<text x="460.5" y="234.2" transform="rotate(-90 460.5 234.2)">150060AS75000</text>
</g>
</svg>
